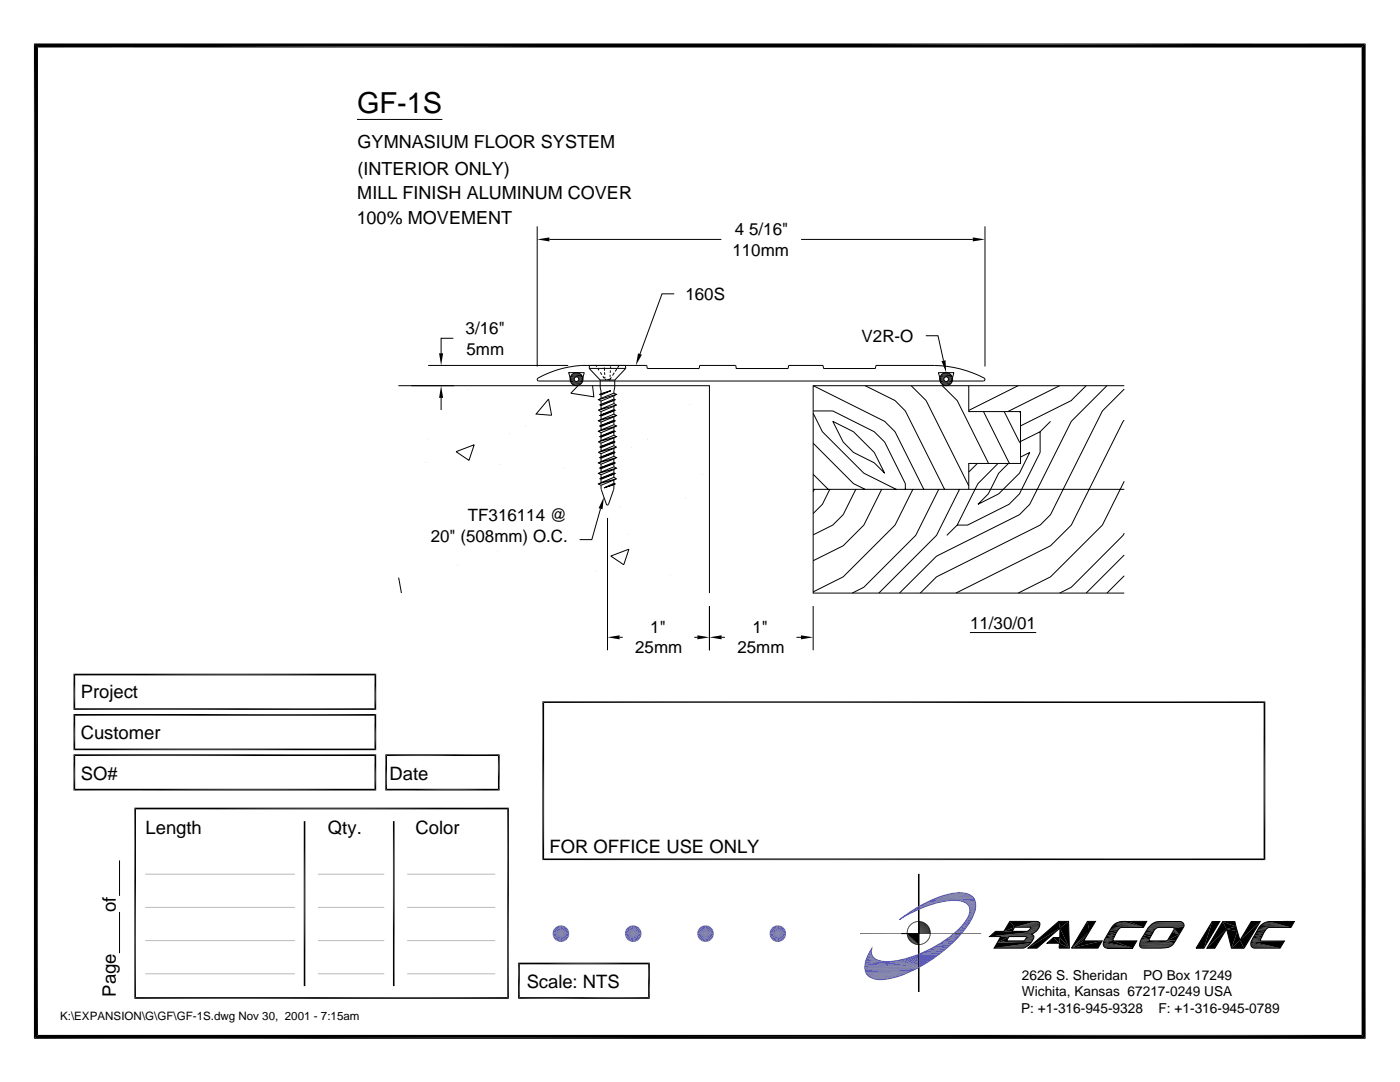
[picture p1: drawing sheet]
<svg xmlns="http://www.w3.org/2000/svg" width="279mm" height="216mm" viewBox="0 0 279 216" stroke-linecap="round" stroke-linejoin="round" font-family="sans-serif">
<g fill="none" stroke="#000" stroke-width=".2">
<path d="M71.2 23.8h17.1M107.2 45.2v27.9M109.6 47.8h34.4M134.6 58.6h-2.5l-4.4 12M159.9 47.8h34.2M196.6 45.2v27.9M79.5 77h62.1v41.3M82.1 77h8.5M85.4 72.9h28M88 79.4v2.4M90.5 67.5h-2.5v3M93.3 77.7h.1"/>
<path d="M107.4 75.4a20.6 20.6 0 0 1 8.6-2.5h13.1l.1 .6h10.3l.1-.6h7.2l.1 .6h10.4l.1-.6h6.9l.1 .6h10.3l.1-.6h11.7a21.5 21.5 0 0 1 10 2.6 .31 .31 0 0 1-.2 .5h-6.4l.5-1.6h-3.1l.4 1.6h-71.6l.5-1.6h-3.1l.5 1.6h-6.5a.32 .32 0 0 1-.3-.2 .32 .32 0 0 1 .2-.4zM109.5 79.6l.6 3.3-3.1-.3zM113.9 76.2h2.3M113.9 75.1h2.3M115.4 77l-1.5 1.5 4.6 .7-.2-2.2M117.6 73.5l2.2 2.3 .2 2.8-.3 .1 .3 .1v.7l-.6 .3 .6 .2v.7l-.3 .1M117.6 73.5h7.3M117.9 72.9l-.2 .1-.1 .5M118.9 72.9l.2 .3M119.3 73.6l.2 .3M119.8 75.8h2.9M119.8 74.3l.3 .5"/>
<path d="M120 78.6l1.9-.6-1.9 .8M120.3 75.1l.3 .4M120.6 72.9v.1M120.6 73.3v.2M120.6 73.6v.4M120.6 74.3l.1 .5M120.7 75.2v.3M120.7 75.7h.3M121.2 75.7h.4M121.8 74.8v.4M121.8 73.9v.5M121.9 73.1v.3"/>
<path d="M121.9 78l-2.2 .7M122 75.3l-.3 .4 .1-.2M122.5 78.4l.5 .3-.5 .3M122.5 79.6l.3 .2-.3 .1M122.5 79.9l-2.5 1M122.5 79v.6M122.5 79.9v.6M122.5 79l-2.5 1M122.5 78.4l-2.5 1.1M122.5 79.6l-2.5 1.1M122.6 74.4l-.4 .5M122.7 75.8l-.2 2.6"/>
<path d="M122.8 79.8l-3.1 1M123 78.7l-3.6 1.1M123.1 73.6l-.3 .5M123.5 73l-.2 .4M124.6 72.9l.2 .1 .1 .5M124.9 73.5l-2.2 2.3M162.3 77l14.3 7.1 2 2 5.8 11.5M172.7 77l5.9 2.9 2.1 2.1 7.8 15.6M181.8 77l3 2.9 8.5 17M184.8 67h2.4l1.1 5M187.7 76.2h2.2M187.7 75.1h2.2"/>
<path d="M188 77l3 2.9 6.3 12.6M193.3 77v5.1h10.4v10.4h-10.4v5.1M203.2 77l-9.9 4.9M211.5 77l-10.4 5.1M216.8 77l-3 2.9-10.1 5.1M220.9 77l-7.1 7.1-8.3 16.5-2 2.1-16.6 8.3-7.4 7.3M224.4 77h-62.1v41.3h62.1M224.4 77.6l-4.4 4.4-10.3 20.7-2.1 2.1-20.7 10.3-3.2 3.2M84.9 92.3h.1M85.3 87.6h.1M91 90.1l3.6-1.3-1 3.1zM99.9 92.7h.1"/>
<path d="M101.6 86.5h.1M104.8 85h.1M112.5 93.4h.1M119.4 88.2l.6 .2v.7M119.4 90.3l.6 .2v.7l-.3 .1 .3 .1v.7l-.6 .3 .6 .2v.7l-.3 .1 .3 .1v.7l-.6 .3 .6 .2M119.4 81.9l.6 .2M119.7 89.2l.3 .1v.7l-.6 .3M119.7 80.8l.3 .1M119.7 95.5l.3 .2M120 82.1v.7l-.3 .1 .3 .1M120 80.9v.7l-.6 .3M120 83v.7l-.6 .3 .6 .2v.7l-.3 .1 .3 .1v.7l-.6 .3 .6 .2"/>
<path d="M120 86.3v.7l-.3 .1 .3 .1v.7l-.6 .3M120 94.7v.7l-.3 .1M120 96.3l-.6 .3 .6 .2M120 95.7v.6M120 89.1l-.3 .1M122.5 96.7v1l-1.1 2.9-.2 .2-.2-.2-1-2.9v-.9M122.5 82v.6l.5 .3-.5 .3M122.5 81.7l.3 .2-.3 .1M122.5 83.8l.3 .2-.3 .1M122.5 84.8l.5 .2-.5 .3M122.5 85.9l.3 .2-.3 .1M122.5 86.8l.5 .3-.5 .3"/>
<path d="M122.5 87.4v.6l.3 .2M122.5 94.6v.6l.5 .3M122.5 89.5v.6l.3 .2M122.5 91.1l.5 .2-.5 .3M122.5 92.2l.3 .2-.3 .1M122.5 93.2l.5 .2-.5 .3M122.5 94.3l.3 .2-.3 .1M122.5 96.4l.3 .2-.3 .1M122.5 80.5l-2.5 1.1M122.5 87.4l-2.5 1M122.5 88l-2.5 1.1M122.5 81.1l-2.5 1"/>
<path d="M122.5 81.7l-2.5 1.1M122.5 82l-2.5 1M122.5 83.2l-2.5 1M122.5 82.6l-2.5 1.1M122.5 85.3l-2.5 1M122.5 84.8l-2.5 1M122.5 83.8l-2.5 1.1M122.5 84.1l-2.5 1M122.5 86.8l-2.5 1.1M122.5 85.9l-2.5 1.1M122.5 86.2l-2.5 1M122.5 94.3l-2.5 1.1"/>
<path d="M122.5 90.4l-2.5 1M122.5 92.2l-2.5 1.1M122.5 92.5l-2.5 1M122.5 93.7l-2.5 1M122.5 93.2l-2.5 1M122.5 91.6l-2.5 1M122.5 91.1l-2.5 1M122.5 90.1l-2.5 1.1M122.5 89.5l-2.5 1M122.5 95.8l-2.5 1M122.5 94.6l-2.5 1.1M122.5 95.2l-2.5 1.1"/>
<path d="M122.5 88.9l-2.5 1.1M122.5 88.3l-2.5 1M122.5 81.1v.6M122.5 83.2v.6M122.5 84.1v.7M122.5 85.3v.6M122.5 86.2v.6M122.5 90.4v.7M122.5 91.6v.6M122.5 92.5v.7M122.5 93.7v.6M122.5 95.8v.6"/>
<path d="M122.5 96.4l-2 .9M122.5 88.9l.5 .3M122.5 80.5l.5 .3M122.8 88.2l-.3 .1v.6M122.8 96.6l-2.3 .7 2-.6M122.8 81.9l-3.1 1M122.8 84l-3.1 1M122.8 86.1l-3.1 1M122.8 94.5l-3.1 1M122.8 92.4l-3.1 1M122.8 90.3l-3.1 1M122.8 88.2l-3.1 1"/>
<path d="M122.8 90.3l-.3 .1M123 80.8l-.5 .3M123 80.8l-3.6 1.1M123 82.9l-3.6 1.1M123 87.1l-3.6 1.1M123 85l-3.6 1.1M123 89.2l-3.6 1.1M123 93.4l-3.6 1.1M123 91.3l-3.6 1.1M123 95.5l-3.6 1.1M123 89.2l-.5 .3M123 95.5l-.5 .3"/>
<path d="M126 89.3h.1M129.2 87.7h.1M136.9 99.4h.1M137.5 80.7h.1M140.2 94.6h.1M162.3 82h3.9l8.3 4.1 2.1 2.1 4.1 8.3v1.1M162.3 82.5l1.8 3.6 8.3 8.3 6.5 3.2M162.3 88.4l8 8.1 2.4 1.1M162.3 94.6l3 3M162.3 97.6h62.1M162.5 97.6l-.2 .5M165.6 97.6l-1.5 3-1.8 1.9"/>
<path d="M166.2 84.1l4.1 2 4.2 4.2 2.1 4.1-2.1-2-4.2-2.1-2-2.1zM170.8 97.6l-2.5 5.1-2.1 2.1-3.9 1.9M176 97.6l-3.6 7.2-4.1 4.1-6 3M182.2 97.6l-3.6 7.2-10.3 10.3-6 3M187.3 97.6l-4.5 9.2-10.4 10.4-2.3 1.1M191.5 97.6l-4.6 9.2-11.5 11.5M195.1 92.5l-1.8 1.7M196.3 82.1l5.2 10.4M199.2 92.5l-4 4-4.2 8.3M200.4 82.1l3.3 6.3M203.5 82.1l.2 .4M203.7 91.2l1.8-.9-2 4.1-4.2 4.2-4.1 2 2-2 2.1-4.2 2-1.9"/>
<path d="M207.6 86.1v4.2l-4.1 8.3-2.1 2-8.3 4.2h-2.1M207.6 86.1l-3.9 2M209.7 84.1l-2.1 2M224.4 83.8l-.3 .3-10.3 20.7-4.1 4.1-18.9 9.4M224.4 96l-4.4 8.8-10.3 10.3-6.5 3.2M79.5 115.4l.6 2.9M91.3 112.8h.1M99.3 109.9h.1M119 113.9h.1M119.8 101.5l-1.7 6.2h-2.4M121.2 103.4v26.4M121.3 103.4h.1"/>
<path d="M121.9 111l3.6-1.4-1 3.1zM123.9 101.1h.1M125.4 106.6h.1M133.7 114.7h.1M191 104.8l-2 2M224.4 110.7l-7.6 7.6M224.4 106.4l-.3 .4-10.3 10.4-2.3 1.1M224.4 114.9l-3.5 3.4M123.7 127.2h.6M138.6 127.2h.6M141.6 120.9v8.9M144 127.2h.7"/>
<path d="M159 127.2h.9M162.3 120.9v8.9M183.3 174.5h.1v23.3h-.1zM183.4 174.5v6.4M183.3 183.9h.1M183.4 181.4v7.1M183.4 190.4v7.4M183.4 188.5h-.1M197.5 186.9l1.2-1.1h1.6l1.2-1.9h5.2a.7 .7 0 0 1 .8 .3 .7 .7 0 0 1-.1 .8l-.4 .7-1.1 .7 .1 .1a.71 .71 0 0 1 0 1.2l-.8 1-1 .5h-5.8l1.3-2.3zM197.5 186.8h8.8M198.4 189.2h5.9M198.4 189.1h6.2"/>
<path d="M198.7 185.9h8.1M201.4 186.9h3.4a.79 .79 0 0 1-.6 .8h-3.3zM202.5 184.9h5M204.5 189.1l-6.1 .1M220.4 189.1h5.6M220.6 189.1h5.4M220.9 189.2h5.1M221.8 185.1h2.1M221.9 185h6.3M222.2 187.7h4.7M225.3 183.9h3.6M227.4 188.8h6.4"/>
<path d="M227.4 188.7h6.6M227.4 188.5h6.7M227.5 188.2h6.8M227.5 188.9h6.1M227.5 187.8h2.1M227.6 189h5.7M227.7 189.1h5.4M227.8 189.1h4.6M228 189.2h4M229.2 185.1h2.1M229.2 185h7.1M229.4 184.8h6.9"/>
<path d="M229.6 184.7h6.7M229.6 184.6h6.7M229.8 184.5h6.5M229.8 184.4h6.5M230 184.4h6.3M230 184.3h6.2M230.2 184.2h6M230.2 184.1h5.9M230.4 184h5.6M230.6 184h5.3M230.7 183.9h5.1M231 183.9h4.8"/>
<path d="M233.4 189h-5.8M233.5 188.9h-6M244 183.9h2.4l1.1 3.7 2.2-3.7h1.8l-3.2 5.3h-2.5l-1-3.8-2.4 3.8h-1.5zM249.7 187.8h6.6M249.9 189.1h5.6M250.2 189.2h5.3M251.2 185.1h2.1M251.4 185h6.2M251.7 184.6a2.82 2.82 0 0 1 2-.7h4.6l-.7 1.2h-4.4a4.2 4.2 0 0 0-1.6 2.6l4.7 .1-.8 1.4h-5a.9 .9 0 0 1-.9-.5 .9 .9 0 0 1 .2-1l1.4-2.5zM253.3 183.9h5M253.5 183.9h4.8"/>
<circle cx="115.1" cy="75.7" r=".47"/>
<circle cx="115.1" cy="75.7" r="1.29"/>
<circle cx="188.8" cy="75.7" r=".47"/>
<circle cx="188.8" cy="75.7" r="1.29"/>
</g>
<g fill="#000">
<path d="M6.8 8.7h265.7l-264.9 .8zM7.6 9.5l264.9-.8-.8 .8zM271.7 9.5l.8 197.8-.8-.8zM272.5 8.7v198.6l-.8-197.8zM107.2 47.8l2.4-.4v.8zM194.1 47.4l2.5 .4-2.5 .4zM88 77l.4 2.4h-.8zM87.6 70.5h.8l-.4 2.4zM113.8 75.7h.8l-.8 .3zM113.8 76l1.1 .1-1 .2zM113.8 75.3h.9l-.9 .4zM113.9 75l1.2 .2-1.3 .1z"/>
<path d="M114.1 76.6h1.9l-1.6 .2zM114.4 76.8h1.3l-1 .1zM114.1 74.7l.3-.2h1.3zM113.8 76l.8-.3v.1zM113.8 76l.8-.2 .1 .2zM113.8 75.7l.8-.2v.2zM114.7 76.9h.7zM113.8 76l1.1 .1zM113.8 75.7l.9-.4-.1 .2zM114.4 74.5l1-.1zM113.9 76.3l1.2-.2zM113.8 75.3l1.1-.1z"/>
<path d="M113.8 75.3l1.3-.1zM115.1 75.2l1.2 .1zM114.7 74.4h.7zM115.1 76.1l1.1 .2zM115.2 75.2l1.1 .1zM115.2 76.1l1.1-.1zM115.4 75.3l1 .4-.9-.2zM114.4 74.5l1-.1 .3 .1zM115.5 75.8l.8 .2h-.9zM115.5 75.5l.9 .2h-.9zM115.5 75.7h.9l-.9 .1zM114.7 76.9l1-.1z"/>
<path d="M114.1 74.7l1.6-.2 .3 .2zM114.4 76.8l1.6-.2-.3 .2zM115.1 75.2l1.1-.2 .1 .3zM115.2 76.1l1.1-.1-.1 .3zM115.4 75.3h.9l.1 .4zM115.5 75.8l.9-.1-.1 .3zM127.3 70.5l.8 .3-1.2 2.1zM187.5 75.7h.9l-.8 .3zM187.6 76l1.1 .1-1 .2zM187.6 75.3h.9l-1 .4zM187.7 75l1.1 .2-1.2 .1zM187.9 76.6h1.8l-1.5 .2z"/>
<path d="M188.2 76.8h1.3l-1 .1zM187.9 74.7l.3-.2h1.3zM187.6 76l.8-.3v.1zM187.6 76l.8-.2 .1 .2zM187.5 75.7l.9-.2v.2zM188.5 76.9h.7zM187.6 76l1.1 .1zM187.5 75.7l1-.4-.1 .2zM188.2 74.5l1-.1zM187.7 76.3l1.1-.2zM187.6 75.3l1.1-.1zM187.9 72.1l.8-.2 .1 2.4z"/>
<path d="M187.6 75.3l1.2-.1zM188.8 75.2l1.3 .1zM188.5 74.4h.7zM188.8 76.1l1.1 .2zM189 75.2l1.1 .1zM189 76.1l1.1-.1zM189.2 75.3l.9 .4-.8-.2zM188.2 74.5l1-.1 .3 .1zM189.3 75.8l.8 .2h-.9zM189.3 75.5l.8 .2h-.8zM189.3 75.7h.8l-.8 .1zM188.5 76.9l1-.1z"/>
<path d="M187.9 74.7l1.6-.2 .2 .2zM188.2 76.8l1.5-.2-.2 .2zM188.8 75.2l1.1-.2 .2 .3zM189 76.1l1.1-.1-.2 .3zM189.2 75.3h.9v.4zM189.3 75.8l.8-.1v.3zM120.5 99.2l-.3 2.4-.7-.2zM121.2 127.2l2.5-.4v.8zM139.2 126.8l2.4 .4-2.4 .4zM141.6 127.2l2.4-.4v.8zM159.9 126.8l2.4 .4-2.4 .4zM183.3 188.4l.1 .1z"/>
<path d="M183.3 188.5l.1 1.9h-.1zM183.3 186.3h.1zM183.3 180.9l.1 .5-.1 .1zM183.3 188.5h.1v1.9zM183.3 180.9h.1v.5zM197.5 186.9l1.2-1.1 8.1 .1zM199.1 188.1l6.6 .1-7.3 1zM199.7 186.9h1.7l-2.3 1.2zM199.1 188.1l2.3-1.2-.5 .8zM201.5 183.9h5.2l-4.2 1.1zM201.5 183.9l1 1.1-2.2 .8zM200.3 185.8l2.2-.8-.5 .8z"/>
<path d="M202.5 185l4.3-1.1zM204.3 187.7l1.6 .2zM204.3 187.7h1.7zM204.6 187.5l1.5 .1h-1.7zM204.7 187.3l1.5 .1-1.6 .1zM204.8 186.9l1.5 .1h-1.5zM204.8 187.2l1.5 .1h-1.6zM204.8 187h1.5l-1.5 .2zM198.4 189.2l6.7-.5zM205 185.8l1.8 .1zM198.4 189.2l6.8-.5zM205.1 185.8l.2-.1 1.5 .2z"/>
<path d="M198.4 189.2l6.9-.6zM198.4 189.2l7.1-.8-.2 .2zM205.3 185.7l.2-.2h1.6zM198.4 189.2l7.2-.9-.1 .1zM205.6 185.3l1.6 .1-1.7 .1zM205.7 185.2l1.6 .1h-1.7zM205.7 185h1.7l-1.7 .2zM198.4 189.2l7.3-1zM197.5 186.9l8.5-.4zM204.3 187.7h1.7l-.1 .2zM204.4 187.6h1.7l-.1 .1zM204.6 187.5l1.6-.1-.1 .2z"/>
<path d="M197.5 186.9l8.7-.7-.3 .2zM204.7 187.3h1.6l-.1 .1zM204.8 187.2l1.5-.1v.2zM204.8 187.2l1.5-.2v.1zM204.8 186.9l1.5-.1v.2zM197.5 186.9l9-.8-.3 .1zM197.5 186.9l9.1-1zM197.5 186.9l9.3-1zM204.9 185.8l1.9 .1zM202.5 185l4.5-1.1zM205.3 185.7h1.7l-.2 .2zM202.5 185l4.6-1.1z"/>
<path d="M205.3 185.7l1.8-.2-.1 .2zM202.5 185l4.7-1.1zM205.5 185.5l1.7-.1-.1 .1zM202.5 185l4.8-1zM205.6 185.3h1.7l-.1 .1zM202.5 185l4.9-1zM205.7 185.2l1.6-.1v.2zM205.7 185.2l1.7-.2-.1 .1zM202.5 185l5-.9zM205.5 185l2-.1zM205.6 185l1.9-.1zM205.7 185l1.8-.1-.1 .1z"/>
<path d="M202.5 185l5-.9v.1zM202.5 185l5-.4v.1zM202.5 185l5-.6v.2zM202.5 185l5-.8v.2zM209 188.2l1.2-1.1 1.2 1.1zM211.3 183.9h2l-1.8 1.3zM205.1 189.2l6.2-5.3 .2 1.3zM211.4 188.2l2 1h-2zM210.2 187.1h1.3l-.1 1.1zM211.5 187.1l1.9 2.1-2-1zM205.1 189.2l6.4-4-4.5 4zM211.5 185.2l1.9 4-1.9-2.1z"/>
<path d="M211.5 185.2l1.8-1.3 .1 5.3zM213.8 189.2l2.5-1.5h3.7zM213.8 189.2l3.1-2.4-.6 .9zM217 183.9l.4 1.9-3.6 3.4zM213.8 189.2l3.6-3.4-.5 1zM217 183.9h1.6l-1.2 1.9zM213.8 189.2l6.2-1.5-.9 1.5zM220.2 188.5l5.8 .7-5.8-.5zM220.2 188.4l5.8 .8-5.8-.7zM220.2 188.3l5.8 .9-5.8-.8zM220.2 188.7l5.8 .5-5.7-.4zM220.2 188.2l5.8 1-5.8-.9z"/>
<path d="M220.3 187.9l5.7 1.3-5.8-1zM220.3 187.7h1.9l-1.9 .2zM220.4 187.5h1.7l-1.8 .2zM220.6 187.2l1.6 .1-1.8 .2zM220.6 189.1l.3 .1zM220.9 186.7l1.5 .3-1.8 .2zM221.2 186.2h1.5l-1.8 .5zM221.5 185.7l1.4 .2-1.7 .3zM221.6 185.4h1.7l-1.8 .3zM221.8 185.2l1.6 .1-1.8 .1zM220.3 187.7l1.8-.1 .1 .1zM220.3 187.7l1.8-.2v.1z"/>
<path d="M220.3 187.9l1.9-.2 3.8 1.5zM220.4 187.5l1.8-.2-.1 .2zM222.1 184.7l.2-.1 5.9 .5zM220.6 187.2l1.8-.2-.2 .3zM222.3 184.6l.2-.2 5.7 .7zM220.9 186.7l1.6-.1-.1 .4zM222.5 184.4l.2-.2 5.5 .9zM220.9 186.7l1.8-.5-.2 .4zM222.7 184.2l5.5 .9zM221.2 186.2l1.7-.3-.2 .3zM222.8 184.2l5.4 .9zM221.5 185.7l1.6-.1-.2 .3z"/>
<path d="M222.9 184.1l.3-.1 5 1.1zM221.5 185.7l1.8-.3-.2 .2zM221.6 185.4l1.8-.1-.1 .1zM223.2 184l.3-.1 4.7 1.2zM221.8 185.2h1.7l-.1 .1zM221.8 185.2l1.9-.1zM223.5 183.9l4.7 1.2zM223.7 183.9h.3zM223.7 183.9h.3l4.2 1.2zM224 183.9h1.3zM224 183.9h1.3l2.9 1.2zM222.2 187.7h4.7l-.9 1.5z"/>
<path d="M227.7 187.5h1.6l-1.7 .2zM227.9 187.1l1.5 .3-1.7 .1zM228.2 186.7l1.5 .1-1.8 .3zM228.5 186.2l1.5 .2-1.8 .3zM228.7 185.7h1.6l-1.8 .5zM225.3 183.9h3.6l-.7 1.2zM228.9 185.5l1.5 .1-1.7 .1zM229 185.3l1.5 .1-1.6 .1zM229.2 185.1h1.9zM229.2 185.1h1.8l-2 .2zM227.6 187.7l1.8-.1zM227.6 187.7h1.8z"/>
<path d="M227.7 187.5l1.7-.1zM227.6 187.7h2zM229.4 187.7h.2zM227.5 187.9l2.1-.2 4.7 .6zM227.9 187.1l1.8-.3-.3 .6zM228.2 186.7l1.8-.3-.3 .4zM228.5 186.2l1.7-.3-.2 .5zM228.5 186.2l1.8-.5-.1 .2zM228.7 185.7l1.7-.1-.1 .1zM228.9 185.5l1.6-.1-.1 .2zM229 185.3h1.7l-.2 .1zM229 185.3l1.8-.1z"/>
<path d="M229 185.3l2-.2zM231.8 189.2h.2zM232.7 187.7l1.6 .6zM232.9 187.7l.1-.1 1.6 .1zM234 186l1.3 .5-2.3 1.1zM234.1 185.8l1.2 .7-1.3-.5zM234.1 185.1l.2 .1zM234.2 185.7l1.1 .8-1.2-.7zM232.5 187.7l1.8 .6zM232.3 187.7l2 .6zM229.8 187.7h2.5l2 .6zM229.6 187.7l4.7 .6z"/>
<path d="M234.3 185.5l1 1-1.1-.8zM234.3 185.5l1 1zM234.3 185.4l1 1.1zM234.3 185.2l1 1.3-1-1.1zM232.9 187.7h1.7l-.3 .6zM233 187.6l2.3-1.1-.7 1.2zM235.5 183.9h.3zM234 183.9h1.8zM234.3 185.2l2-.3-1 1.6zM241.9 183.9l-1.6 5.3h-1.6zM241.9 183.9h1.5l-3.1 5.3zM244 183.9l2.7 1-1.9 .5z"/>
<path d="M244 183.9l.8 1.5-3.9 3.8zM240.9 189.2l3.9-3.8-2.4 3.8zM244.8 185.4l2.1 .4-1.1 3.4zM244.8 185.4l1.9-.5 .2 .9zM244 183.9h2.4l.3 1zM246.9 185.8l.6 1.8-1.7 1.6zM245.8 189.2l1.7-1.6 .8 1.6zM249.6 188.4l5.9 .8-5.9-.7zM249.6 188.3l5.9 .9-5.9-.8zM249.6 188.5l5.9 .7-5.8-.5zM249.6 188.2l5.9 1-5.9-.9zM249.7 188.7l5.8 .5-5.8-.4z"/>
<path d="M249.7 187.9l5.8 1.3-5.9-1zM249.7 183.9h1.8l-4 3.7zM249.8 187.7h1.7l-1.8 .2zM249.9 187.5h1.6l-1.7 .2zM250 187.2l1.6 .1-1.7 .2zM250.2 189.2h.5zM250.2 189.2h.3zM250.3 186.7l1.5 .3-1.8 .2zM250.6 186.2l1.6 .1-1.9 .4zM250.9 185.7l1.4 .2-1.7 .3zM251.1 185.4l1.5 .2-1.7 .1zM251.2 185.2h1.7l-1.8 .2z"/>
<path d="M247.5 187.6l4-3.7-3.2 5.3zM249.8 187.7l1.7-.1v.1zM249.8 187.7l1.7-.2zM249.9 187.5l1.7-.2-.1 .2zM251.7 184.6l5.9 .5-6.1-.4zM250 187.2l1.8-.2-.2 .3zM251.7 184.6l.2-.2 5.7 .7zM250.3 186.7l1.7-.1-.2 .4zM251.9 184.4l.2-.2 5.5 .9zM250.3 186.7l1.9-.4-.2 .3zM252.1 184.2l5.5 .9zM250.6 186.2l1.7-.3-.1 .4z"/>
<path d="M252.3 184.2l.1-.1 5.2 1zM250.9 185.7l1.7-.1-.3 .3zM252.4 184.1l.2-.1 5 1.1zM251.1 185.4h1.6l-.1 .2zM251.1 185.4l1.7-.1-.1 .1zM251.1 185.4l1.8-.2zM252.6 184l.4-.1 4.6 1.2zM251.2 185.2h1.8zM251.2 185.2l1.9-.1zM253 183.9h.3zM253 183.9h.3l4.3 1.2zM249.7 187.9l6.6-.1-.8 1.4z"/>
<path d="M253.3 183.9h5l-.7 1.2zM6.8 8.7l.8 197.8-.8 .8zM6.8 8.7l.8 .8v197zM6.8 207.3l.8-.8h264.1zM6.8 207.3l264.9-.8 .8 .8z"/>
</g>
<path d="M113.9 76.4h2.3M113.9 74.9h2.3M187.7 76.4h2.2M187.7 74.9h2.2M198.4 189.1h6.4" fill="none" stroke="#000" stroke-width=".28"/>
<path d="M197.5 186.8h8.8M220.4 189.1h5.6M221.8 185.1h2.1M227.4 188.6h6.6M227.4 188.4h6.9M249.8 189.1h5.7M251.2 185.1h2.1" fill="none" stroke="#000" stroke-width=".23"/>
<path d="M197.5 186.7h8.7M249.7 189h5.8" fill="none" stroke="#000" stroke-width=".34"/>
<path d="M220.3 189h5.7M234.1 185h2.2" fill="none" stroke="#000" stroke-width=".36"/>
<path d="M198.4 189h6.6" fill="none" stroke="#000" stroke-width=".4"/>
<path d="M199.1 188h6.8" fill="none" stroke="#000" stroke-width=".3"/>
<path d="M227.5 188.1h6.8" fill="none" stroke="#000" stroke-width=".38"/>
<path d="M199.1 187.9h6.8M202.5 184.9h5M221.9 184.9h6.3M251.4 184.9h6.2" fill="none" stroke="#000" stroke-width=".32"/>
<path d="M249.7 187.8h2.1" fill="none" stroke="#000" stroke-width=".21"/>
<path d="M197.5 186.7h8.6" fill="none" stroke="#000" stroke-width=".42"/>
<g fill="#5c5cb8">
<path d="M175.1 195.4l.7 .1z"/>
<path d="M175.1 195.4h1.5z"/>
<path d="M175.8 195.5l.8-.1z"/>
<path d="M174.7 195.4h1.9z"/>
</g>
<g fill="none" stroke="#5c5cb8" stroke-width=".2">
<path d="M172.6 193.5h9.8M172.9 194.3h7.9M173 194.4h7.3M173 194.5h7.3M173.1 194.6h6.7M173.1 194.6h7.2M173.2 194.8h6.6M173.4 194.9h5.4M173.4 194.9h5.9M173.7 195h5.1M173.9 195.2h4.4M174.2 195.3h3.2"/>
<path d="M174.2 195.3h3.7M174.5 195.4h2.5M174.5 195.3h2.9"/>
</g>
<path d="M172.6 193.2h10.7M172.7 193.7h9.7M172.7 193.9h9.1M172.8 194.1h8.5M173 194.4h7.8" fill="none" stroke="#5c5cb8" stroke-width=".23"/>
<path d="M172.6 193.2h10.7M172.9 194.1h8.4" fill="none" stroke="#5c5cb8" stroke-width=".21"/>
<path d="M172.8 193.9h9" fill="none" stroke="#5c5cb8" stroke-width=".25"/>
<path d="M172.6 193.4h9.8" fill="none" stroke="#5c5cb8" stroke-width=".28"/>
<path d="M172.6 192.9h10.7M172.6 193.4h10.3" fill="none" stroke="#5c5cb8" stroke-width=".3"/>
<path d="M183.4 193l.6-.3z" fill="#5c5cb8"/>
<path d="M172.6 192.8h10.7" fill="none" stroke="#5c5cb8" stroke-width=".44"/>
<g fill="#5c5cb8">
<path d="M172.6 192.5l10.7 .6-10.7-.5z"/>
<path d="M172.7 192.2l10.6 .9-10.7-.6z"/>
<path d="M184 192.7l1.2-.7z"/>
<path d="M183.4 193l1.8-1z"/>
<path d="M172.7 191.9l10.6 1.2-10.6-.9z"/>
<path d="M172.7 191.9h4.3l6.3 1.2z"/>
</g>
<path d="M172.7 191.9h4.3" fill="none" stroke="#5c5cb8" stroke-width=".2"/>
<g fill="#5c5cb8">
<path d="M177 191.9h.7l5.6 1.2z"/>
<path d="M177 191.9h.7z"/>
</g>
<path d="M172.7 191.9h3.9M172.7 191.9h3.6" fill="none" stroke="#5c5cb8" stroke-width=".2"/>
<g fill="#5c5cb8">
<path d="M177.7 191.9l.4-.1 5.2 1.3z"/>
<path d="M178.1 191.8l.4-.1 4.8 1.4z"/>
</g>
<path d="M172.7 191.8h3.3" fill="none" stroke="#5c5cb8" stroke-width=".2"/>
<path d="M178.5 191.7h.4l4.4 1.4z" fill="#5c5cb8"/>
<path d="M172.7 191.8h3" fill="none" stroke="#5c5cb8" stroke-width=".21"/>
<g fill="#5c5cb8">
<path d="M178.9 191.7l.4-.1 4 1.5z"/>
<path d="M183.4 193l2.3-1.4z"/>
</g>
<path d="M172.7 191.7h2.8" fill="none" stroke="#5c5cb8" stroke-width=".32"/>
<path d="M179.3 191.6l.4-.1 3.6 1.6z" fill="#5c5cb8"/>
<path d="M172.8 191.5h2.4" fill="none" stroke="#5c5cb8" stroke-width=".2"/>
<path d="M179.7 191.5l.4-.1 3.2 1.7z" fill="#5c5cb8"/>
<path d="M172.8 191.5h2.2" fill="none" stroke="#5c5cb8" stroke-width=".2"/>
<g fill="#5c5cb8">
<path d="M180.1 191.4l.5-.1 2.7 1.8z"/>
<path d="M173 191.3l1.8 .1-2 .2z"/>
<path d="M173 191.3h1.6l.2 .1z"/>
<path d="M183.4 193l2.9-1.8z"/>
<path d="M180.6 191.3l.4-.1 2.3 1.9z"/>
<path d="M173 191.3l1.4-.2 .2 .2z"/>
<path d="M173 191.3l1.4-.2z"/>
<path d="M181 191.2l.5-.1 1.8 2z"/>
<path d="M173 191.3l1.3-.2z"/>
<path d="M173.1 190.9l1.2 .1-1.3 .3z"/>
<path d="M181.5 191.1l.5-.2 1.3 2.2z"/>
<path d="M183.4 193l3.4-2.1z"/>
<path d="M173.1 190.9l1.1-.1 .1 .2z"/>
<path d="M182 190.9l.5-.2 .8 2.4z"/>
<path d="M173.2 190.6l1 .2-1.1 .1z"/>
<path d="M173.2 190.6h.9l.1 .2z"/>
<path d="M182.5 190.7l.5-.1 .3 2.5z"/>
<path d="M183.4 193l3.9-2.5z"/>
</g>
<path d="M183.1 190.4v2.7" fill="none" stroke="#5c5cb8" stroke-width=".34"/>
<g fill="#5c5cb8">
<path d="M173.2 190.6l.8-.2 .1 .2z"/>
<path d="M183.4 190.4l3.9 .1-3.9 2.5z"/>
<path d="M173.4 190.3l.6 .1-.8 .2z"/>
<path d="M173.4 190.3h.5l.1 .1z"/>
</g>
<path d="M183.4 190.3h3.9" fill="none" stroke="#5c5cb8" stroke-width=".32"/>
<path d="M173.4 190.3l.5-.1v.1z" fill="#5c5cb8"/>
<path d="M183.9 190.3h4" fill="none" stroke="#5c5cb8" stroke-width=".42"/>
<g fill="#5c5cb8">
<path d="M173.6 189.9l.3 .3-.5 .1z"/>
<path d="M173.6 189.9h.3v.3z"/>
<path d="M173.6 189.9l.3-.2v.2z"/>
<path d="M183.9 190.2l1.1-.5 2.9 .4z"/>
</g>
<path d="M185 189.9h3.4" fill="none" stroke="#5c5cb8" stroke-width=".38"/>
<g fill="#5c5cb8">
<path d="M173.8 189.6l.1 .1-.3 .2z"/>
<path d="M173.8 189.6h.1v.1z"/>
<path d="M173.8 189.6l.2-.2z"/>
<path d="M174 189.3l-.2 .3z"/>
</g>
<path d="M185 189.5h3.8" fill="none" stroke="#5c5cb8" stroke-width=".44"/>
<path d="M185 189.7l.9-.5 2.9 .1z" fill="#5c5cb8"/>
<path d="M185.9 189.1h3.4" fill="none" stroke="#5c5cb8" stroke-width=".4"/>
<path d="M185.9 189.2l1-.5 2.4 .1z" fill="#5c5cb8"/>
<path d="M186.9 188.6h2.9M188.2 187.8h2.4" fill="none" stroke="#5c5cb8" stroke-width=".42"/>
<path d="M186.9 188.5h2.9M187.3 188.3h2.5M189 187.1h2.1" fill="none" stroke="#5c5cb8" stroke-width=".28"/>
<path d="M187.8 188.2h2.4M189 187.4h2.1" fill="none" stroke="#5c5cb8" stroke-width=".4"/>
<path d="M187.8 188h2.4M188.2 187.7h2.4" fill="none" stroke="#5c5cb8" stroke-width=".3"/>
<path d="M188.6 187.4h2" fill="none" stroke="#5c5cb8" stroke-width=".32"/>
<g fill="#5c5cb8">
<path d="M189.5 187l2-.2-.4 .4z"/>
<path d="M189.5 187l.3-.3 1.7 .1z"/>
<path d="M189.8 186.7l.4-.3 1.3 .4z"/>
<path d="M190.2 186.4l.1-.1h1.6z"/>
<path d="M190.2 186.4l1.7-.1-.4 .5z"/>
<path d="M190.3 186.3l.2-.2 1.4 .2z"/>
<path d="M190.5 186.1l1.7-.2-.3 .4z"/>
<path d="M190.5 186.1l.4-.3 1.3 .1z"/>
<path d="M190.9 185.8l.3-.3 1 .4z"/>
<path d="M191.2 185.5h1.3l-.3 .4z"/>
<path d="M191.2 185.5l.3-.2 1 .2z"/>
<path d="M191.5 185.3l1.3-.2-.3 .4z"/>
<path d="M191.8 185l1 .1-1.3 .2z"/>
<path d="M191.8 185l1.3-.3-.3 .4z"/>
<path d="M192 184.7h1.1l-1.3 .3z"/>
<path d="M192.3 184.4l.8 .3h-1.1z"/>
<path d="M192.3 184.4l1.1-.1-.3 .4z"/>
<path d="M192.5 184.1l.9 .2-1.1 .1z"/>
<path d="M192.5 184.1l1.1-.2-.2 .4z"/>
<path d="M192.7 183.8l.9 .1-1.1 .2z"/>
<path d="M192.9 183.5l.7 .4-.9-.1z"/>
<path d="M192.9 183.5h.9l-.2 .4z"/>
<path d="M193 183.3l.8 .2h-.9z"/>
<path d="M193 183.3l1-.1-.2 .3z"/>
<path d="M179.5 183.5l.7-.4z"/>
<path d="M193.2 183l.8 .2-1 .1z"/>
<path d="M193.2 183l1-.2-.2 .4z"/>
<path d="M180 183.1l.5-.4z"/>
<path d="M193.3 182.7l.9 .1-1 .2z"/>
<path d="M180.2 183.1l.3-.4 .5-.1z"/>
<path d="M193.4 182.5l.8 .3-.9-.1z"/>
<path d="M193.4 182.5l1-.1-.2 .4z"/>
<path d="M180.5 182.7l.6-.3-.1 .2z"/>
<path d="M193.5 182.2l.9 .2-1 .1z"/>
<path d="M181.1 182.4l.6-.2-.7 .4z"/>
<path d="M193.5 182.2l1-.2-.1 .4z"/>
<path d="M181.1 182.4l1-.4z"/>
<path d="M193.5 182h1l-1 .2z"/>
<path d="M181.1 182.4l.5-.4h.5z"/>
<path d="M193.5 181.9l1 .1h-1z"/>
<path d="M193.5 181.9h1v.1z"/>
<path d="M181.6 182l.9-.2-.4 .2z"/>
<path d="M193.5 181.7l1 .2h-1z"/>
<path d="M193.5 181.7h1.1l-.1 .2z"/>
<path d="M181.6 182l.6-.4 .3 .2z"/>
<path d="M193.5 181.5l1.1 .2h-1.1z"/>
<path d="M182.2 181.6l1.1-.1-.8 .3z"/>
<path d="M193.5 181.5l1.2-.1-.1 .3z"/>
<path d="M193.5 181.3l1.2 .1-1.2 .1z"/>
<path d="M182.2 181.6l.5-.3 .6 .2z"/>
<path d="M193.5 181.1l1.2 .3-1.2-.1z"/>
<path d="M193.5 181.1l1.2-.1v.4z"/>
<path d="M182.7 181.3l.6-.4v.6z"/>
<path d="M193.4 180.9l1.3 .1-1.2 .1z"/>
<path d="M183.4 180.9l1.1 .1-.5 .2z"/>
<path d="M183.4 180.9l.6 .3-.5 .2z"/>
<path d="M183.4 180.9l.1 .5h-.1z"/>
<path d="M193.4 180.9h1.3v.1z"/>
<path d="M183.4 180.9l1.6-.1-.5 .2z"/>
<path d="M193.4 180.9l1.3-.2v.2z"/>
<path d="M193.3 180.7h1.4l-1.3 .2z"/>
</g>
<path d="M183.4 180.7h2.1" fill="none" stroke="#5c5cb8" stroke-width=".25"/>
<path d="M193.2 180.6l1.5 .1h-1.4z" fill="#5c5cb8"/>
<path d="M183.9 180.6h2" fill="none" stroke="#5c5cb8" stroke-width=".2"/>
<g fill="#5c5cb8">
<path d="M193.1 180.5l1.6 .2z"/>
<path d="M193.1 180.5l1.6-.1v.3z"/>
<path d="M193 180.4h1.7z"/>
</g>
<path d="M183.9 180.5h2.5" fill="none" stroke="#5c5cb8" stroke-width=".28"/>
<g fill="#5c5cb8">
<path d="M193 180.4l1.7-.1v.1z"/>
<path d="M192.9 180.3h1.8l-1.7 .1z"/>
</g>
<path d="M184.4 180.3h2.5" fill="none" stroke="#5c5cb8" stroke-width=".2"/>
<path d="M192.9 180.3l1.8-.2v.2z" fill="#5c5cb8"/>
<path d="M185 180h3.2M185.5 179.8h3.5M185.5 179.8h3.9M185.5 179.7h4.3M190.8 179.8h3.8M191.5 179.8h3.1M192 179.9h2.7M192.2 180h2.5M185 180h2.8M192.5 180.1h2.2M192.7 180.2h2" fill="none" stroke="#5c5cb8" stroke-width=".2"/>
<path d="M184.4 180.2h2.9" fill="none" stroke="#5c5cb8" stroke-width=".25"/>
<path d="M185 179.9h3.6M184.4 180.2h2.9" fill="none" stroke="#5c5cb8" stroke-width=".28"/>
<path d="M185 179.9h3.6" fill="none" stroke="#5c5cb8" stroke-width=".23"/>
<path d="M189.8 179.7h.7z" fill="#5c5cb8"/>
<g fill="none" stroke="#5c5cb8" stroke-width=".2">
<path d="M185.5 179.7h5M186 179.6h8.5M186.5 179.3h7.9M187 179.2h7.4M187 179.1h7.3M187 179h7.2M187.5 178.9h6.6M188 178.7h5.9M188.5 178.6h5.2M189 178.5h4.4M189.5 178.3h3.7M189.9 178.3h3"/>
<path d="M190.3 178.2h2.3M190.5 179.8h4.1"/>
</g>
<path d="M190.5 179.7h4.1" fill="none" stroke="#5c5cb8" stroke-width=".25"/>
<path d="M185.5 179.7h5M186 179.5h8.5" fill="none" stroke="#5c5cb8" stroke-width=".23"/>
<path d="M186 179.5h8.4M186.5 179.2h7.9" fill="none" stroke="#5c5cb8" stroke-width=".21"/>
<g fill="#5c5cb8">
<path d="M190.3 178.2h1.9z"/>
<path d="M190.7 178.2h1.5z"/>
<path d="M191.2 178.2h.7z"/>
<path d="M191.2 178.2h1z"/>
</g>
<g fill="none" stroke="#000" stroke-width=".2">
<path d="M171.6 186.3h24.2M181 186.3h2.3M183.3 186.3v3.6M183.3 183.9l.1 2.4v-2.4M183.3 190.4v2.7M183.4 183.9v2.4M183.4 190.4v2.6M183.4 186.2h2.3M183.5 183.9v2.4M202.5 185h3.1l.1 .1-.2 .4-.5 .3h-3zM205.1 189.2l6.2-5.3h2l.1 5.3h-2v-1h-2.4l1.2-1.1h1.3v-1.9l-4.5 4zM217 183.9h1.6l-2.3 3.8h3.7l-.9 1.5h-5.3z"/>
<path d="M222.1 184.7a2.75 2.75 0 0 1 2.1-.8h4.7l-.7 1.2h-4.4a4 4 0 0 0-1.7 2.6h4.8l-.9 1.5h-4.7a.92 .92 0 0 1-1-.4 .92 .92 0 0 1 0-1.1zM229.8 184.4l.2-.1a3.4 3.4 0 0 1 2.6-.4h3l.4 .2 .3 .3v.5l-2 3.4-.5 .4a2.99 2.99 0 0 1-2 .5h-3.8a.79 .79 0 0 1-.5-1.3l1.5-2.6zM230.5 185.4l.5-.3h3.1a.56 .56 0 0 1-.1 .9l-1 1.6-.2 .1h-3.3l-.2-.2zM241.9 183.9h1.5l-3.1 5.3h-1.6z"/>
</g>
<path d="M179.5 183.5a24.3 24.3 0 0 1 11.2-5.3 3.6 3.6 0 0 1 3.7 1.2 4.3 4.3 0 0 1-.6 4.1 28.7 28.7 0 0 1-14 11.2l-1.9 .5a4.9 4.9 0 0 1-4.8-.6 3.3 3.3 0 0 1 0-3.7l.9-1.6a1.88 1.88 0 0 0 1.7 2.4 14.9 14.9 0 0 0 8.2-1.5 19.7 19.7 0 0 0 9.1-6.9 2.12 2.12 0 0 0-.3-3.2 8 8 0 0 0-5.4 0l-3.8 1.3z" fill="none" stroke="#5c5cb8" stroke-width=".2"/>
<g fill="#000">
<path d="M181 186.1l.1 .1h-.1zM181 186.2l.1 .2h-.1zM181 185.9l.1 .2h-.1zM181 186.4l.2 .1-.2 .1zM181 185.8l.1 .2-.1-.1zM181 186.6l.2 .1h-.2zM181 185.7l.2 .1h-.2zM181 186.7l.2 .1-.1 .1zM181.1 185.5l.1 .2h-.2zM181.1 186.9h.2l-.2 .1zM181.1 186.4l2.2 2.1zM181.1 186.5l2.2 2z"/>
<path d="M181.1 185.4l.1 .1h-.1zM181.1 187l.2 .1h-.1zM181.1 186.7l2.2 1.8zM181 186.1h.1v.1zM181 186.2h.1v.2zM181 185.9l.1 .1v.1zM181 186.4l.2 .1zM181.1 186.8l2.2 1.7zM181.2 185.2l.1 .2h-.2zM181 185.8h.2l-.1 .2zM181 186.6l.2-.1v.2zM181.2 187.1l.2 .1-.2 .1z"/>
<path d="M181 185.7l.2 .1zM181 186.7h.2v.1zM181.2 187l2.1 1.5zM181.1 185.5h.1v.2zM181.1 186.9l.1-.1 .1 .1zM181.2 185.1l.1 .2-.1-.1zM181.2 187.3h.2l-.1 .1zM181.2 187.1l2.1 1.4zM181.1 185.4h.2l-.1 .1zM181.1 187l.2-.1v.2zM181.3 185l.1 .2-.2-.1zM181.3 187.4h.2l-.1 .1z"/>
<path d="M181.3 187.2l2 1.3zM181.2 185.2l.1 .2zM181.2 187.1h.1l.1 .1zM181.4 184.8v.2h-.1zM181.2 185.1l.2 .1-.1 .1zM181.2 187.3l.2-.1v.1zM181.4 187.5l.2 .1-.1 .1zM181.4 187.4l1.9 1.1zM181.3 185h.1v.2zM181.3 187.4h.2zM181.4 187.5l1.9 1zM181.5 184.7v.2l-.1-.1z"/>
<path d="M181.5 187.7h.2l-.1 .1zM181.4 184.8l.1 .1-.1 .1zM181.4 187.5l.1-.1 .1 .2zM181.5 187.6l1.8 .9zM181.6 184.6v.2l-.1-.1zM181.6 187.8l.2-.1-.1 .2zM181.5 184.7l.1 .1-.1 .1zM181.5 187.7l.1-.1 .1 .1zM181.6 187.7l1.7 .8zM181.7 184.5v.2l-.1-.1zM181.7 187.9h.2l-.1 .1zM181.6 184.6l.1 .1-.1 .1z"/>
<path d="M181.6 187.8l.2-.1zM181.7 187.8l1.6 .7zM181.8 184.4v.2l-.1-.1zM181.7 184.5v.2zM181.8 187.7l.1 .2h-.2zM181.8 188l.2-.1-.1 .2zM181.8 187.9l1.5 .6zM181.8 184.4l.1 .1-.1 .1zM181.9 187.9h.1l-.2 .1zM181.8 184.4l.1-.1v.2zM181.9 188.1l.2-.1-.1 .2zM181.9 188l1.4 .5z"/>
<path d="M181.9 184.3l.1 .1-.1 .1zM182 187.9l.1 .1-.2 .1zM181.9 184.3l.1-.1v.2zM182 188.2l.2-.1zM182.1 188.1l1.2 .4zM182 184.2v.2zM182.1 188l.1 .1-.2 .1zM182 184.2l.2-.1-.1 .2zM182.2 188.2h.2l-.1 .1zM182.2 188.2l1.1 .3zM182.2 184.1v.2h-.1zM182.2 188.1l.2 .1h-.2z"/>
<path d="M182.2 184.1l.1-.1-.1 .3zM182.3 188.3l.2-.1-.1 .2zM182.3 188.2l1 .3zM182.3 184l-.1 .3zM182.4 188.2h.1l-.2 .1zM182.3 184h.1v.2zM182.4 188.4l.2-.1v.1zM182.5 188.3l.8 .2zM182.4 184l.1 .1-.1 .1zM182.5 188.2l.1 .1-.2 .1zM182.4 184l.2-.1-.1 .2zM182.6 188.4l.2-.1-.1 .2z"/>
<path d="M182.6 188.4l.7 .1zM182.6 183.9v.2h-.1zM182.6 188.3h.2l-.2 .1zM182.6 183.9h.1l-.1 .2zM182.7 188.5l.2-.2v.2zM182.7 188.4l.6 .1zM182.7 183.9l.1 .1-.2 .1zM182.8 188.3h.1l-.2 .2zM182.7 183.9l.2-.1-.1 .2zM182.9 188.5l.1-.1v.1zM182.9 188.4l.4 .1zM182.9 183.8v.2h-.1z"/>
<path d="M182.9 188.3l.1 .1-.1 .1zM182.9 183.8h.1l-.1 .2zM183 188.5l.2-.1v.2zM183 183.8v.2h-.1zM183 188.4h.2l-.2 .1zM183 188.4l.3 .1zM183 183.8h.2l-.2 .2zM183.3 188.4v.2h-.1zM183.2 183.8v.2h-.2zM183.2 188.4h.1l-.1 .2zM183.3 183.8v.2h-.1zM183.2 183.8h.1l-.1 .2z"/>
<path d="M183.3 188.4h.2l-.2 .2zM183.5 188.4v.2h-.2zM181.1 186.4l2.2-.1v2.2zM183.3 190.4h.1v1.3zM183.4 191.7v1.3l-.1 .1zM183.5 183.8v.2h-.2zM183.3 183.8h.2l-.2 .2zM183.5 188.4h.1l-.1 .2zM183.6 188.4v.2h-.1zM183.5 184l.1-.2v.2zM183.6 188.4h.1l-.1 .2zM183.5 183.8h.1l-.1 .2z"/>
<path d="M183.7 188.4l.1 .1-.2 .1zM183.6 184l.2-.2zM183.7 188.4l.2-.1-.1 .2zM183.7 183.9h.2l-.5 2.4zM183.6 183.8h.2l-.2 .2zM183.9 188.3v.2h-.1zM183.7 184l.2-.1v.1zM183.9 188.3h.1l-.1 .2zM183.9 183.9l.1 .1-.6 2.3zM183.8 183.8l.1 .1-.2 .1zM184 188.3l.1 .2h-.2zM183.9 184l.2-.1-.1 .2z"/>
<path d="M184 188.3h.1v.2zM184 184h.2l-.8 2.3zM183.9 183.9h.2l-.2 .1zM184.1 188.3l.1 .1-.1 .1zM184 184.1l.2-.2-.1 .2zM184.1 188.3l.2-.1-.1 .2zM184.2 184l.1 .1-.9 2.2zM184.1 183.9h.1l-.2 .2zM184.3 188.2v.1l-.1 .1zM184.1 184.1l.2-.1v.1zM184.3 188.2l.1-.1-.1 .2zM184.3 184.1h.1l-1 2.2z"/>
<path d="M184.2 183.9l.1 .1-.2 .1zM184.4 188.1l.1 .2h-.2zM184.3 184.1h.2l-.1 .1zM184.4 188.1h.1v.2zM184.4 184.1l.2 .1-1.2 2.1zM184.3 184l.2 .1h-.2zM184.5 188.1l.1 .1-.1 .1zM184.4 184.2l.2-.1-.1 .2zM184.5 188.1l.1-.1v.2zM184.6 184.2l.1 .1-1.3 2zM184.5 184.1h.1l-.2 .1zM184.6 188v.2z"/>
<path d="M184.5 184.3l.2-.1zM184.6 188l.1-.1v.2zM184.7 184.3l.1 .1-1.4 1.9zM184.6 184.1l.1 .1-.2 .1zM184.7 187.9l.1 .1-.1 .1zM184.6 184.4l.2-.1-.1 .1zM184.7 187.9l.1-.1v.2zM184.8 184.4l.1 .1-1.5 1.8zM184.7 184.4h.3l-.2 .2zM184.7 184.2l.1 .1-.2 .1zM184.8 187.8l.2 .1-.2 .1zM185 187.7v.2l-.2-.1z"/>
<path d="M184.9 184.5l.1 .1-1.6 1.7zM184.8 184.6l.3-.1zM185 187.6l.1 .2-.1-.1zM184.8 184.3l.2 .1h-.3zM185 187.7l.1 .1-.1 .1zM185 184.6l.1 .1-1.7 1.6zM185 184.6h.2l-.2 .1zM185.1 187.5l.1 .2-.2-.1zM185 184.4l.1 .1-.3 .1zM185 187.6l.2 .1-.1 .1zM183.4 186.3l1.7-1.6 .1 .1zM185 184.7l.3 .1-.2 .1z"/>
<path d="M185.2 187.4l.1 .2-.2-.1zM185 184.6l.1-.1 .1 .1zM185.1 187.5l.2 .1-.1 .1zM185.1 184.9h.3zM185.3 187.3l.1 .2-.2-.1zM183.4 186.3l1.8-1.5 .1 .1zM185 184.7l.2-.1 .1 .2zM185.2 187.4l.2 .1-.1 .1zM185.2 185h.2l-.1 .1zM185.4 187.1v.2h-.1zM183.4 186.3l1.9-1.4 .1 .2zM185.3 185.1h.2l-.1 .1z"/>
<path d="M185.1 184.9l.2-.1 .1 .1zM185.3 187.3h.1v.2zM185.4 187l.1 .2zM183.4 186.3l2-1.2v.1zM185.4 185.2l.2 .1-.2 .1zM185.5 186.9l.1 .2-.2-.1zM183.4 186.3l2-1.1 .1 .1zM185.2 185l.2-.1v.1zM185.4 187.1l.1 .1-.1 .1zM185.4 185.4h.2zM185.5 186.7l.1 .2zM185.5 185.5l.2 .1h-.2z"/>
<path d="M185.5 186.6l.2 .2-.2-.1zM183.4 186.3l2.1-1v.2zM185.3 185.1l.1-.1 .1 .1zM185.4 187l.2 .1-.1 .1zM185.5 185.6l.2 .1-.2 .1zM185.5 186.5l.2 .1h-.2zM183.4 186.3l2.1-.8 .1 .1zM185.5 185.8l.2 .1h-.2zM185.6 186.3l.1 .2h-.2zM185.6 186l.1 .2h-.1zM185.5 185.9l.2 .1h-.1zM185.4 185.2l.1-.1 .1 .2z"/>
<path d="M185.5 186.9h.1v.2zM185.6 186.2l.1 .1zM183.4 186.3l2.2-.7v.1zM185.4 185.4l.2-.1v.1zM185.5 186.7l.2 .1-.1 .1zM183.4 186.3l2.2-.6v.2zM185.5 185.5l.2 .1zM185.5 186.6h.2v.2zM183.7 186.3l2-.1v.1zM185.5 185.6h.2v.1zM185.5 186.5h.2v.1zM185.5 185.8l.2-.1v.2z"/>
<path d="M185.6 186.3h.1v.2zM185.6 186h.1v.2zM185.5 185.9h.2v.1zM185.6 186.2h.1v.1z"/>
</g>
<path d="M183.4 186.2h2.3" fill="none" stroke="#000" stroke-width=".25"/>
<path d="M183.4 186.1h2.3" fill="none" stroke="#000" stroke-width=".4"/>
<path d="M14.7 142.6h60.4M14.7 157.6h60.4M14.7 150.7h60.4M14.8 142.5v7.2M14.8 150.5v7.2M74.9 142.5v7.2M74.9 150.5v7.2M183.6 183.9v2.4" fill="none" stroke="#000" stroke-width=".34"/>
<path d="M14.7 149.5h60.4" fill="none" stroke="#000" stroke-width=".32"/>
<g fill="#5c5cb8">
<path d="M111.9 186.3l1.7-.4v.4z"/>
<path d="M111.9 186.3l1.5-.7 .2 .3z"/>
<path d="M111.9 186.3l1.3-1 .2 .3z"/>
<path d="M113 185l.2 .3-1.3 1z"/>
<path d="M112.6 184.8l.4 .2-1.1 1.3z"/>
<path d="M112.3 184.7l.3 .1-.7 1.5z"/>
<path d="M111.9 184.6l.4 .1-.4 1.6z"/>
<path d="M111.6 184.7l.3-.1v1.7z"/>
<path d="M111.2 184.8l.4-.1 .3 1.6z"/>
<path d="M110.9 185l.3-.2 .7 1.5z"/>
<path d="M110.6 185.3l.3-.3 1 1.3z"/>
<path d="M110.6 185.3l1.3 1-1.5-.7z"/>
<path d="M110.4 185.6l1.5 .7-1.6-.4z"/>
<path d="M110.3 185.9l1.6 .4h-1.6z"/>
<path d="M110.3 186.3h1.6l-1.6 .4z"/>
<path d="M110.3 186.7l1.6-.4-1.5 .7z"/>
<path d="M110.4 187l1.5-.7-1.3 1z"/>
<path d="M110.6 187.3l1.3-1-1 1.3z"/>
<path d="M111.9 186.3l-.7 1.5-.3-.2z"/>
<path d="M111.9 186.3l-.3 1.6-.4-.1z"/>
<path d="M111.9 186.3v1.7l-.3-.1z"/>
<path d="M111.9 186.3l.4 1.6-.4 .1z"/>
<path d="M111.9 186.3l.7 1.5-.3 .1z"/>
<path d="M111.9 186.3l1.1 1.3-.4 .2z"/>
<path d="M111.9 186.3l1.3 1-.2 .3z"/>
<path d="M111.9 186.3l1.5 .7-.2 .3z"/>
<path d="M111.9 186.3l1.7 .4-.2 .3z"/>
<path d="M111.9 186.3h1.7v.4z"/>
<path d="M126.4 186.3l1.6-.4v.4z"/>
<path d="M126.4 186.3l1.5-.7 .1 .3z"/>
<path d="M126.4 186.3l1.3-1 .2 .3z"/>
<path d="M127.4 185l.3 .3-1.3 1z"/>
<path d="M127.1 184.8l.3 .2-1 1.3z"/>
<path d="M126.7 184.7l.4 .1-.7 1.5z"/>
<path d="M126.4 184.6l.3 .1-.3 1.6z"/>
<path d="M126 184.7l.4-.1v1.7z"/>
<path d="M125.6 184.8l.4-.1 .4 1.6z"/>
<path d="M125.3 185l.3-.2 .8 1.5z"/>
<path d="M125.3 185l1.1 1.3-1.3-1z"/>
<path d="M125.1 185.3l1.3 1-1.5-.7z"/>
<path d="M124.9 185.6l1.5 .7-1.6-.4z"/>
<path d="M124.8 185.9l1.6 .4h-1.7z"/>
<path d="M124.7 186.3h1.7l-1.6 .4z"/>
<path d="M124.8 186.7l1.6-.4-1.5 .7z"/>
<path d="M124.9 187l1.5-.7-1.3 1z"/>
<path d="M125.1 187.3l1.3-1-1.1 1.3z"/>
<path d="M126.4 186.3l-.8 1.5-.3-.2z"/>
<path d="M126.4 186.3l-.4 1.6-.4-.1z"/>
<path d="M126.4 186.3v1.7l-.4-.1z"/>
<path d="M126.4 186.3l.3 1.6-.3 .1z"/>
<path d="M126.4 186.3l.7 1.5-.4 .1z"/>
<path d="M126.4 186.3l1 1.3-.3 .2z"/>
<path d="M126.4 186.3l1.3 1-.3 .3z"/>
<path d="M126.4 186.3l1.5 .7-.2 .3z"/>
<path d="M126.4 186.3l1.6 .4-.1 .3z"/>
<path d="M126.4 186.3h1.6v.4z"/>
<path d="M140.8 186.3l1.6-.4 .1 .4z"/>
<path d="M140.8 186.3l1.5-.7 .1 .3z"/>
<path d="M140.8 186.3l1.3-1 .2 .3z"/>
<path d="M141.8 185l.3 .3-1.3 1z"/>
<path d="M141.5 184.8l.3 .2-1 1.3z"/>
<path d="M141.2 184.7l.3 .1-.7 1.5z"/>
<path d="M140.8 184.6l.4 .1-.4 1.6z"/>
<path d="M140.4 184.7l.4-.1v1.7z"/>
<path d="M140.1 184.8l.3-.1 .4 1.6z"/>
<path d="M139.8 185l.3-.2 .7 1.5z"/>
<path d="M139.8 185l1 1.3-1.3-1z"/>
<path d="M139.5 185.3l1.3 1-1.5-.7z"/>
<path d="M139.3 185.6l1.5 .7-1.6-.4z"/>
<path d="M139.2 185.9l1.6 .4h-1.7z"/>
<path d="M139.1 186.3h1.7l-1.6 .4z"/>
<path d="M139.2 186.7l1.6-.4-1.5 .7z"/>
<path d="M139.3 187l1.5-.7-1.3 1z"/>
<path d="M139.5 187.3l1.3-1-1 1.3z"/>
<path d="M140.8 186.3l-.7 1.5-.3-.2z"/>
<path d="M140.8 186.3l-.4 1.6-.3-.1z"/>
<path d="M140.8 186.3v1.7l-.4-.1z"/>
<path d="M140.8 186.3l.4 1.6-.4 .1z"/>
<path d="M140.8 186.3l.7 1.5-.3 .1z"/>
<path d="M140.8 186.3l1 1.3-.3 .2z"/>
<path d="M140.8 186.3l1.3 1-.3 .3z"/>
<path d="M140.8 186.3l1.5 .7-.2 .3z"/>
<path d="M140.8 186.3l1.6 .4-.1 .3z"/>
<path d="M140.8 186.3h1.7l-.1 .4z"/>
<path d="M155.2 186.3l1.6-.4 .1 .4z"/>
<path d="M155.2 186.3l1.5-.7 .1 .3z"/>
<path d="M155.2 186.3l1.3-1 .2 .3z"/>
<path d="M156.3 185l.2 .3-1.3 1z"/>
<path d="M156 184.8l.3 .2-1.1 1.3z"/>
<path d="M155.6 184.7l.4 .1-.8 1.5z"/>
<path d="M155.2 184.6l.4 .1-.4 1.6z"/>
<path d="M154.9 184.7l.3-.1v1.7z"/>
<path d="M154.5 184.8l.4-.1 .3 1.6z"/>
<path d="M154.2 185l.3-.2 .7 1.5z"/>
<path d="M154.2 185l1 1.3-1.3-1z"/>
<path d="M153.9 185.3l1.3 1-1.5-.7z"/>
<path d="M153.7 185.6l1.5 .7-1.6-.4z"/>
<path d="M153.6 185.9l1.6 .4h-1.6z"/>
<path d="M153.6 186.3h1.6l-1.6 .4z"/>
<path d="M153.6 186.7l1.6-.4-1.5 .7z"/>
<path d="M153.7 187l1.5-.7-1.3 1z"/>
<path d="M153.9 187.3l1.3-1-1 1.3z"/>
<path d="M155.2 186.3l-.7 1.5-.3-.2z"/>
<path d="M155.2 186.3l-.3 1.6-.4-.1z"/>
<path d="M155.2 186.3v1.7l-.3-.1z"/>
<path d="M155.2 186.3l.4 1.6-.4 .1z"/>
<path d="M155.2 186.3l.8 1.5-.4 .1z"/>
<path d="M155.2 186.3l1.1 1.3-.3 .2z"/>
<path d="M155.2 186.3l1.3 1-.2 .3z"/>
<path d="M155.2 186.3l1.5 .7-.2 .3z"/>
<path d="M155.2 186.3l1.6 .4-.1 .3z"/>
<path d="M155.2 186.3h1.7l-.1 .4z"/>
</g>
<g fill="none" stroke="#000" stroke-width=".34">
<path d="M14.7 134.6h60.4M14.8 134.4v7.2M74.9 134.4v7.2M108.4 140v31.6M252.3 140v31.6M76.9 150.7h22.8M76.9 157.6h22.8M77.1 150.5v7.2M99.5 150.5v7.2M26.8 161.3h74.8M26.8 199.1h74.8M103.4 199.1h26.3"/>
<path d="M103.4 192.3h26.3M103.6 192.1v7.2M129.5 192.1v7.2"/>
</g>
<path d="M14.7 141.5h60.4M108.2 140.1h144.3M27 161.2v38.1M60.8 163.9v32.9M78.6 163.9v32.9M101.4 161.2v38.1M108.2 171.5h144.3" fill="none" stroke="#000" stroke-width=".32"/>
<path d="M29 174.4h29.9M63.5 174.4h13.2M81.3 174.4h17.5M29 181.1h29.9M29 194.3h29.9M29 187.7h29.9M63.5 181.1h13.2M63.5 194.3h13.2M63.5 187.7h13.2M81.3 181.1h17.5M81.3 194.3h17.5M81.3 187.7h17.5" fill="none" stroke="#bababa" stroke-width=".2"/>
<path d="M7.2 9.1h264.9v197.8h-264.9zM193.6 126.2h13.2M23.9 171.7v7.1M23.9 182v8.2" fill="none" stroke="#000" stroke-width=".2"/>
<text font-size="5.8" x="71.3" y="22.6">GF-1S</text>
<g font-size="3.7">
<text x="16.1" y="139.4">Project</text>
<text x="16.1" y="147.4">Customer</text>
<text x="16.1" y="155.6">SO#</text>
<text x="77.7" y="155.6">Date</text>
<text x="29" y="166.3">Length</text>
<text x="65.4" y="166.3">Qty.</text>
<text x="82.9" y="166.3">Color</text>
<text x="109.7" y="170.2">FOR OFFICE USE ONLY</text>
<text x="23.1" y="182" transform="rotate(-90 23.1 182)">of</text>
<text x="105.1" y="197.2">Scale: NTS</text>
<text x="23.1" y="198.8" transform="rotate(-90 23.1 198.8)">Page</text>
</g>
<g font-size="3.6">
<text x="71.4" y="29.5">GYMNASIUM FLOOR SYSTEM</text>
<text x="71.4" y="34.9">(INTERIOR ONLY)</text>
<text x="71.3" y="39.8">MILL FINISH ALUMINUM COVER</text>
<text x="71.2" y="44.6">100% MOVEMENT</text>
</g>
<g font-size="3.4">
<text x="146.7" y="46.9">4 5/16&quot;</text>
<text x="146.2" y="51">110mm</text>
<text x="136.8" y="59.8">160S</text>
<text x="92.9" y="66.7">3/16&quot;</text>
<text x="93.1" y="70.7">5mm</text>
<text x="172" y="68.2">V2R-O</text>
<text x="93.4" y="104.1">TF316114 @</text>
<text x="86" y="108.2">20&quot; (508mm) O.C.</text>
<text x="193.6" y="125.5">11/30/01</text>
<text x="126.8" y="130.4">25mm</text>
<text x="129.8" y="126.3">1&quot;</text>
<text x="147.2" y="130.4">25mm</text>
<text x="150.2" y="126.3">1&quot;</text>
</g>
<g font-size="2.7">
<text x="203.9" y="195.5">2626 S. Sheridan</text>
<text x="228.1" y="195.5">PO Box 17249</text>
<text x="203.8" y="202.1">P: +1-316-945-9328</text>
<text x="204" y="198.8">Wichita, Kansas 67217-0249 USA</text>
<text x="231.2" y="202.1">F: +1-316-945-0789</text>
</g>
<text font-size="2.3" x="12" y="203.6">K:\EXPANSION\G\GF\GF-1S.dwg Nov 30, 2001 - 7:15am</text>
</svg>
